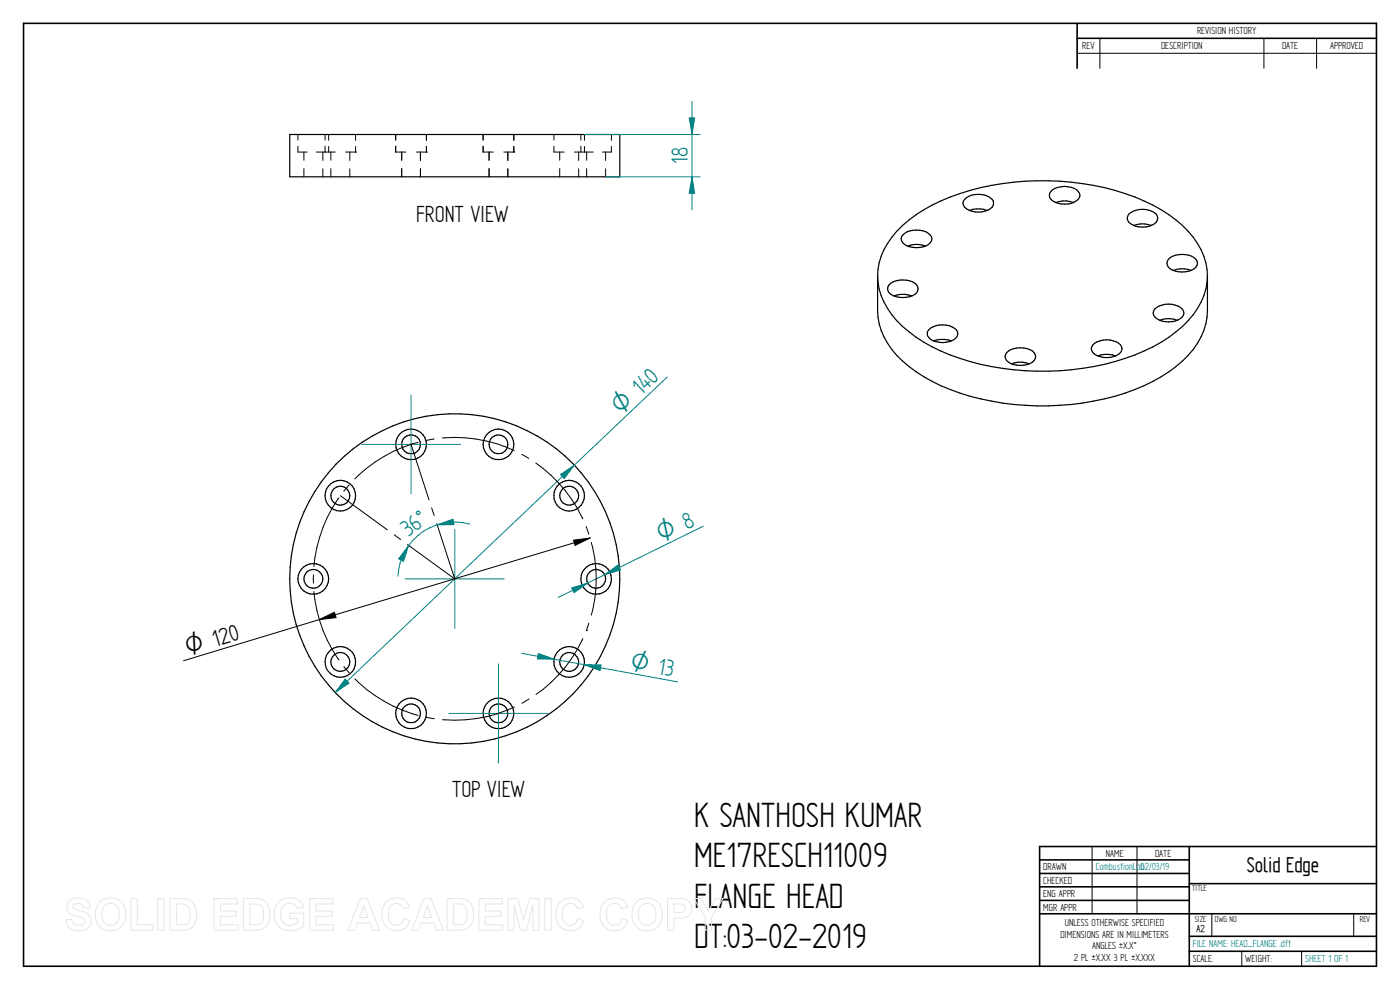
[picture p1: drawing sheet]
<svg xmlns="http://www.w3.org/2000/svg" width="297mm" height="210mm" viewBox="0 0 297 210" stroke-linecap="round" stroke-linejoin="round" font-family="sans-serif">
<g fill="none" stroke="#000" stroke-width=".34">
<path d="M5 5h287v200h-287zM228.5 5v9.5M228.5 8.1h63.5M252.3 179.6v25.4M292 179.6h-71.4v25.4M220.6 182.4h31.7M220.6 185.3h31.7M220.6 188.1h31.7M220.6 191h31.7M220.6 193.8h71.4M252.3 187.5h39.7M252.3 198.6h39.7"/>
<path d="M252.3 201.8h39.7"/>
</g>
<g fill="none" stroke="#000" stroke-width=".21">
<path d="M228.5 11.3h63.5M233.3 8.1v6.4M268.1 8.1v6.4M279.3 8.1v6.4M63.2 31v1.3h2M63.2 28.5v1.2M64.5 32.3v1.7M64.5 35.8v1.7M67.1 32.3h4M68.5 32.3v1.7M68.5 35.8v1.7M69 28.5v1.2"/>
<path d="M69 31v1.3M69.7 28.5v1.3M69.7 31.1v1.2M70.2 32.3v1.7M70.2 35.8v1.7M73.3 32.3h2.1M74.2 32.3v1.7M74.2 35.8v1.7M75.4 32.3h.1M75.4 28.5v1.3M75.4 31.1v1.2M83.9 31v1.3h2.2"/>
<path d="M83.9 28.5v1.2M85.2 32.3v1.7M85.2 35.8v1.7M88.3 32.3h2.2M89.2 32.3v1.7M89.2 35.8v1.7M90.5 32.3h.1M90.5 28.5v1.3M90.5 31.1v1.2M102.5 31v1.3h2.1M102.5 28.5v1.2M103.8 32.3v1.7"/>
<path d="M103.8 35.8v1.7M106.9 32.3h2.1M107.7 32.3v1.7M107.7 35.8v1.7M109 32.3h.1M109 28.5v1.3M109 31.1v1.2M117.5 31v1.3h2.2M117.5 28.5v1.2M118.7 32.3v1.7M118.7 35.8v1.7M121.9 32.3h4"/>
<path d="M122.8 32.3v1.7M122.8 35.8v1.7M123.2 28.5v1.2M123.2 31v1.3M124 28.5v1.3M124 31.1v1.2M124.5 32.3v1.7M124.5 35.8v1.7M128.5 32.3v1.7M128.5 35.8v1.7M129.7 31.1v1.2h-1.9M129.7 28.5v1.3"/>
<path d="M231.7 179.6v14.2M241.2 179.6v14.2M257.1 193.9v4.7M287.2 193.9v4.7M263.4 201.8v3.2M276.1 201.8v3.2"/>
</g>
<g fill="none" stroke="#000" stroke-width=".25">
<path d="M61.5 28.5h70v9h-70zM186.2 58.5v7.4a15.2 15.2 0 0 0 6.7 11.9 42.1 42.1 0 0 0 19.8 7.7 54.8 54.8 0 0 0 31.9-4.6 22.6 22.6 0 0 0 10.2-9.4 12.4 12.4 0 0 0 1.4-5.6v-7.4M186.2 58.5a15.3 15.3 0 0 0 6.7 11.9 41 41 0 0 0 19.8 7.7 55.3 55.3 0 0 0 31.9-4.5 21.7 21.7 0 0 0 10.8-10.9l.7-2.8 .1-1.4M186.2 58.5a14.7 14.7 0 0 1 5.3-10.7 38.6 38.6 0 0 1 18.9-8.5 56.4 56.4 0 0 1 32.3 3.3 24.3 24.3 0 0 1 12.1 10.4 12.4 12.4 0 0 1 1.4 5.5M191.5 49.9a4.6 4.6 0 0 1 5.9 0 1.43 1.43 0 0 1-.9 2.3 4.7 4.7 0 0 1-5-.7 1.12 1.12 0 0 1 0-1.6zM192.6 52.2a5.1 5.1 0 0 1 3.7 0M204.6 42.3a4.6 4.6 0 0 1 5.9 0 1.43 1.43 0 0 1-.9 2.3 4.6 4.6 0 0 1-5-.7 1.17 1.17 0 0 1 0-1.6zM205.7 44.7a5.2 5.2 0 0 1 3.7 0M222.9 40.6a4.4 4.4 0 0 1 5.9 0 1.39 1.39 0 0 1-.9 2.3 4.4 4.4 0 0 1-5.2-1v-.9zM224 43a5.2 5.2 0 0 1 3.8 0M239.4 45.5a4.6 4.6 0 0 1 5.9 0 1.47 1.47 0 0 1-.9 2.3 4.6 4.6 0 0 1-5-.7 1.3 1.3 0 0 1 0-1.6zM240.5 47.8a5.2 5.2 0 0 1 3.8 0"/>
<path d="M247.9 55a4.6 4.6 0 0 1 5.8 0 1.47 1.47 0 0 1-.9 2.3 4.7 4.7 0 0 1-4.9-.7 1.24 1.24 0 0 1 0-1.6zM248.9 57.4a5.2 5.2 0 0 1 3.8 0M188.6 60.5a4.6 4.6 0 0 1 5.9 0 1.47 1.47 0 0 1-1 2.2 4.7 4.7 0 0 1-4.9-.6 1.24 1.24 0 0 1 0-1.6zM189.7 62.8a5.2 5.2 0 0 1 3.7 0M197 70a4.6 4.6 0 0 1 5.9 0 1.47 1.47 0 0 1-.9 2.3 4.7 4.7 0 0 1-5-.7 1.24 1.24 0 0 1 0-1.6zM198.1 72.3a5.9 5.9 0 0 1 3.7 0M213.5 74.8a4.6 4.6 0 0 1 5.9 0 1.47 1.47 0 0 1-.9 2.3 4.7 4.7 0 0 1-5-.6 1.24 1.24 0 0 1 0-1.7zM214.6 77.2a5.2 5.2 0 0 1 3.8 0M231.9 73.2a4.6 4.6 0 0 1 5.8 0 1.43 1.43 0 0 1-.9 2.2 4.6 4.6 0 0 1-4.9-.6 1.17 1.17 0 0 1 0-1.6zM232.9 75.5a5.2 5.2 0 0 1 3.8 0M245 65.6a4.6 4.6 0 0 1 5.8 0 1.42 1.42 0 0 1-.9 2.3 4.4 4.4 0 0 1-5.2-1.1l-.1-.4zM246 67.9a5 5 0 0 1 3.8 0"/>
<circle cx="87.2" cy="94.3" r="1.99"/>
<circle cx="87.2" cy="94.3" r="3.3"/>
<circle cx="105.7" cy="94.3" r="1.99"/>
<circle cx="105.8" cy="94.3" r="3.3"/>
<circle cx="72.2" cy="105.2" r="3.2"/>
<circle cx="72.2" cy="105.2" r="2"/>
<circle cx="120.7" cy="105.1" r="3.3"/>
<circle cx="120.8" cy="105.1" r="2.01"/>
<circle cx="66.5" cy="122.8" r="3.3"/>
<circle cx="66.5" cy="122.8" r="2"/>
<circle cx="96.5" cy="122.8" r="35"/>
<circle cx="126.5" cy="122.8" r="3.2"/>
<circle cx="126.5" cy="122.8" r="2"/>
<circle cx="72.2" cy="140.4" r="3.2"/>
<circle cx="72.2" cy="140.4" r="1.99"/>
<circle cx="87.2" cy="151.3" r="1.99"/>
<circle cx="87.2" cy="151.3" r="3.3"/>
<circle cx="105.7" cy="151.3" r="2"/>
<circle cx="105.8" cy="151.3" r="3.3"/>
<circle cx="120.7" cy="140.4" r="3.3"/>
<circle cx="120.8" cy="140.4" r="2"/>
</g>
<path d="M141.6 80l-70.5 66.9M73.2 144.1l.8 .8-2.9 2z" fill="none" stroke="#008080" stroke-width=".21"/>
<path d="M73.2 144.1l.8 .8-2.9 2z" fill="#008080"/>
<path d="M118.9 100.7l2.9-2-2.1 2.8z" fill="none" stroke="#008080" stroke-width=".21"/>
<path d="M118.9 100.7l2.9-2-2.1 2.8z" fill="#008080"/>
<path d="M149.2 111.6l-30.8 15.1M121.3 124.7l3.4-1-2.9 2z" fill="none" stroke="#008080" stroke-width=".21"/>
<path d="M121.3 124.7l3.4-1-2.9 2z" fill="#008080"/>
<path d="M128.3 121.9l2.8-2.1 .6 1.1z" fill="none" stroke="#008080" stroke-width=".21"/>
<path d="M128.3 121.9l2.8-2.1 .6 1.1z" fill="#008080"/>
<path d="M110.7 138.6l33 6.1M114.2 138.6l3.4 1.2h-3.6z" fill="none" stroke="#008080" stroke-width=".21"/>
<path d="M114.2 138.6l3.4 1.2h-3.6z" fill="#008080"/>
<path d="M124 141l3.5 .1-.2 1.1z" fill="none" stroke="#008080" stroke-width=".21"/>
<path d="M124 141l3.5 .1-.2 1.1z" fill="#008080"/>
<path d="M76.7 94.3h21M87.2 83.8v21M92.8 111.3l3.3-1.1 .2 1.1zM96.5 112.3v21M86 122.8h21M95.2 151.3h21M105.7 140.8v21" fill="none" stroke="#008080" stroke-width=".21"/>
<g fill="none" stroke="#000" stroke-width=".21">
<path d="M87.2 94.3l3.8 11.7M88.7 93.9a29.6 29.6 0 0 0-13.4 7.7M92.1 93.1l-1.7 .3M93.9 92.9a29.7 29.7 0 0 1 15.2 2.7M110.7 96.4l1.5 .8M113.7 98.2a30.3 30.3 0 0 1 10 11.9M71.9 105.6a29.7 29.7 0 0 0-5.3 14.6M72.2 105.2l10 7.2M74 102.9l-1.1 1.3M83.7 113.5l1.3 1M91.6 107.7l.5 1.6M92.7 111.1l3.8 11.7-10.1-7.3"/>
<path d="M121.7 114.6l3.5-.5-3.2 1.6zM124.3 111.7l.6 1.6M125.2 114.1l-86.3 26.1M125.4 115.1a28.7 28.7 0 0 1 0 15.4M66.5 122v1.7M66.6 125.5a29.2 29.2 0 0 0 5.3 14.5M67.7 131.4l3.3-1.5 .3 1.1zM123.7 135.5a29.1 29.1 0 0 1-10 11.8M124.4 133.8h.1M124.9 132.2l-.5 1.6M73 141.4l1.1 1.3M75.3 144a30.2 30.2 0 0 0 13.4 7.8"/>
<path d="M90.5 152.2l1.6 .3M109.1 150a30.6 30.6 0 0 1-15.2 2.7M112.2 148.3l-1.5 .9"/>
</g>
<path d="M121.7 114.6l3.5-.5-3.2 1.6zM67.7 131.4l3.3-1.5 .3 1.1z" fill="#000"/>
<path d="M92.8 111.3l3.3-1.1 .2 1.1z" fill="#008080"/>
<path d="M86.7 115.7l-1.1 3.4-1-.6z" fill="none" stroke="#008080" stroke-width=".21"/>
<path d="M86.7 115.7l-1.1 3.4-1-.6z" fill="#008080"/>
<path d="M124 28.5h24.5M128.5 37.5h20M146.2 25h1.2l-.6 3.5zM99.7 111.2a12.1 12.1 0 0 0-15.3 11" fill="none" stroke="#008080" stroke-width=".21"/>
<path d="M146.2 25h1.2l-.6 3.5z" fill="#008080"/>
<path d="M146.8 37.5l.6 3.5h-1.2z" fill="none" stroke="#008080" stroke-width=".21"/>
<path d="M146.8 37.5l.6 3.5h-1.2z" fill="#008080"/>
<path d="M146.8 21.5v23" fill="none" stroke="#008080" stroke-width=".21"/>
<g fill="none" stroke="#e6e6e6" stroke-width=".21">
<path d="M14.6 191.2a3.1 3.1 0 0 1 4.2 .2l.3 1.2h-1.3a1.22 1.22 0 0 0-1.1-.9 1.22 1.22 0 0 0-1.2 .6l.2 .4 .8 .3a3.8 3.8 0 0 1 2.6 1.3 2.16 2.16 0 0 1-.2 2.4 2.16 2.16 0 0 1-2.2 .7 2.41 2.41 0 0 1-2.8-2.2l1.3-.2a1.45 1.45 0 0 0 1.3 1.3 1.45 1.45 0 0 0 1.5-.9 1.29 1.29 0 0 0-1.3-.9 2.48 2.48 0 0 1-2.5-2.1l.1-.7zM21.2 191.4a3.3 3.3 0 0 1 3.9-.5 3.3 3.3 0 0 1 1.5 3.6 3.2 3.2 0 0 1-3.7 2.9 3.2 3.2 0 0 1-2.6-3.9l.2-1.2zM22.1 192.2a1.89 1.89 0 0 1 2.3-.3 1.89 1.89 0 0 1 .9 2.1 1.91 1.91 0 0 1-1.8 2.3 1.91 1.91 0 0 1-1.9-2.3l.2-1.2zM27.8 190.6h1.3v5.6h3.4v1.1h-4.7zM33.4 190.6h1.4v6.7h-1.4zM36.1 190.6h2.4a2.87 2.87 0 0 1 3.2 3.4 2.82 2.82 0 0 1-3.1 3.3h-2.5zM37.4 191.8a2.9 2.9 0 0 1 2.6 .5 3.4 3.4 0 0 1-.3 3.7l-.6 .1-1.7 .1zM45.4 190.6h5v1.2h-3.6v1.5h3.3v1.1h-3.3v1.8h3.7v1.1h-5.1zM51.6 190.6h2.5a2.87 2.87 0 0 1 3.2 3.4 2.82 2.82 0 0 1-3.1 3.3h-2.6zM53 191.8a2.9 2.9 0 0 1 2.5 .5 3.4 3.4 0 0 1-.2 3.7l-.6 .1-1.7 .1zM59 191.5a3.5 3.5 0 0 1 5.1 .1l.3 .8-1.4 .3a1.87 1.87 0 0 0-2.2-.9 1.87 1.87 0 0 0-1.3 2.1 2.09 2.09 0 0 0 1.1 2.2 2.09 2.09 0 0 0 2.5-.4v-.8h-1.6v-1.2h2.9v2.7a3.9 3.9 0 0 1-5.8-.7 4 4 0 0 1 .4-4.2zM65.7 190.6h5v1.2h-3.6v1.5h3.3v1.1h-3.3v1.8h3.7v1.1h-5.1z"/>
<path d="M76.4 190.6h1.5l2.6 6.7h-1.4l-.6-1.5h-2.7l-.5 1.5h-1.5zM77.2 192.2l.9 2.4h-1.8zM81.9 191.4a2.93 2.93 0 0 1 5 1l-1.3 .4a1.64 1.64 0 0 0-1.9-1.1 1.64 1.64 0 0 0-1.3 1.8 2.27 2.27 0 0 0 1.3 2.8 1.56 1.56 0 0 0 1.9-1.4l1.3 .4a3 3 0 0 1-3.5 2.1 3 3 0 0 1-2.4-3.4l.2-1.5zM90 190.6h1.4l2.7 6.7h-1.5l-.6-1.5h-2.6l-.6 1.5h-1.4zM90.7 192.2l.9 2.4h-1.8zM94.8 190.6h2.5a2.87 2.87 0 0 1 3.2 3.4 2.82 2.82 0 0 1-3.1 3.3h-2.6zM96.2 191.8a2.9 2.9 0 0 1 2.5 .5 3.4 3.4 0 0 1-.3 3.7l-.6 .1-1.6 .1zM101.6 190.6h5v1.2h-3.6v1.5h3.3v1.1h-3.3v1.8h3.7v1.1h-5.1zM107.8 190.6h2l1.3 4.6 1.2-4.6h2v6.7h-1.2v-5.2l-1.4 5.2h-1.3l-1.3-5.2v5.2h-1.3zM115.6 190.6h1.3v6.7h-1.3zM118.8 191.4a2.93 2.93 0 0 1 5 1l-1.3 .4a1.64 1.64 0 0 0-1.9-1.1 1.64 1.64 0 0 0-1.3 1.8 2.27 2.27 0 0 0 1.3 2.8 1.56 1.56 0 0 0 2-1.4l1.2 .4a3 3 0 0 1-3.5 2.1 3 3 0 0 1-2.4-3.4l.3-1.5zM128.2 191.4a2.93 2.93 0 0 1 4.9 1l-1.2 .4a1.64 1.64 0 0 0-1.9-1.1 1.64 1.64 0 0 0-1.3 1.8 2.27 2.27 0 0 0 1.3 2.8 1.56 1.56 0 0 0 1.9-1.4l1.3 .4a3 3 0 0 1-3.5 2.1 3 3 0 0 1-2.4-3.4l.2-1.5z"/>
<path d="M135 191.4a3.3 3.3 0 0 1 3.9-.5 3.3 3.3 0 0 1 1.6 3.6 3.2 3.2 0 0 1-3.7 2.9 3.2 3.2 0 0 1-2.7-3.9l.3-1.2zM135.9 192.2a1.89 1.89 0 0 1 2.3-.3 1.89 1.89 0 0 1 .9 2.1 1.91 1.91 0 0 1-1.8 2.3 1.91 1.91 0 0 1-1.9-2.3l.2-1.2zM141.6 190.6h2.2a2.52 2.52 0 0 1 2.7 1.1 2.12 2.12 0 0 1-.1 2.2 2.12 2.12 0 0 1-2.1 .9h-1.3v2.5h-1.4zM143 191.8h.6a1.36 1.36 0 0 1 1.7 .7 1 1 0 0 1-1.2 1.1h-1.1zM147.2 190.6h1.6l1.5 2.7 1.5-2.7h1.6l-2.4 3.9v2.8h-1.4v-2.8z"/>
</g>
<g font-size="8.4">
<text x="147.2" y="175.4">K SANTHOSH KUMAR</text>
<text x="147.2" y="184">ME17RESCH11009</text>
<text x="147.2" y="192.5">FLANGE HEAD</text>
<text x="147.2" y="201.1">DT:03-02-2019</text>
</g>
<g font-size="5.6" fill="#008080">
<text x="145.9" y="34.8" transform="rotate(-90 145.9 34.8)">18</text>
<text x="136.1" y="84" transform="rotate(-43 136.1 84)">140</text>
<text x="86.7" y="113.9" transform="rotate(-36 86.7 113.9)">36°</text>
</g>
<g font-size="5.6">
<text x="88.3" y="47">FRONT VIEW</text>
<text x="95.9" y="169.1">TOP VIEW</text>
</g>
<g font-size="5.4" fill="#008080">
<text x="131.7" y="88.1" transform="rotate(-44 131.7 88.1)">O</text>
<text x="140.3" y="115" transform="rotate(-26 140.3 115)">O 8</text>
<text x="133.6" y="141.9" transform="rotate(10 133.6 141.9)">O 13</text>
</g>
<text font-size="5.4" x="39.9" y="139" transform="rotate(-17 39.9 139)">O 120</text>
<text font-size="5.1" x="264.5" y="185.1">Solid Edge</text>
<g font-size="2.5">
<text x="229.6" y="10.5">REV</text>
<text x="246.3" y="10.5">DESCRIPTION</text>
<text x="254" y="7.3">REVISION HISTORY</text>
<text x="272" y="10.5">DATE</text>
<text x="282.2" y="10.5">APPROVED</text>
<text x="221.3" y="184.6">DRAWN</text>
<text x="234.6" y="181.7">NAME</text>
<text x="245.1" y="181.7">DATE</text>
<text x="221.3" y="187.5">CHECKED</text>
<text x="221.3" y="190.3">ENG APPR</text>
<text x="221.3" y="193.2">MGR APPR</text>
<text x="225.9" y="196.4">UNLESS OTHERWISE SPECIFIED</text>
<text x="225" y="198.9">DIMENSIONS ARE IN MILLIMETERS</text>
<text x="227.8" y="203.9">2 PL ±X.XX 3 PL ±X.XXX</text>
<text x="231.7" y="201.4">ANGLES ±X.X°</text>
<text x="253.1" y="204.1">SCALE:</text>
<text x="264.2" y="204.1">WEIGHT:</text>
</g>
<g font-size="2.5" fill="#008080">
<text x="232.5" y="184.6">CombustionLab02/03/19</text>
<text x="253.1" y="201">FILE NAME: HEAD_FLANGE .dft</text>
<text x="276.9" y="204.1">SHEET 1 OF 1</text>
</g>
<text font-size="2.4" x="253.8" y="197.6">A2</text>
<g font-size="2">
<text x="252.9" y="189.1">TITLE</text>
<text x="253.4" y="195.5">SIZE</text>
<text x="257.7" y="195.5">DWG NO</text>
<text x="288.5" y="195.5">REV</text>
</g>
</svg>
